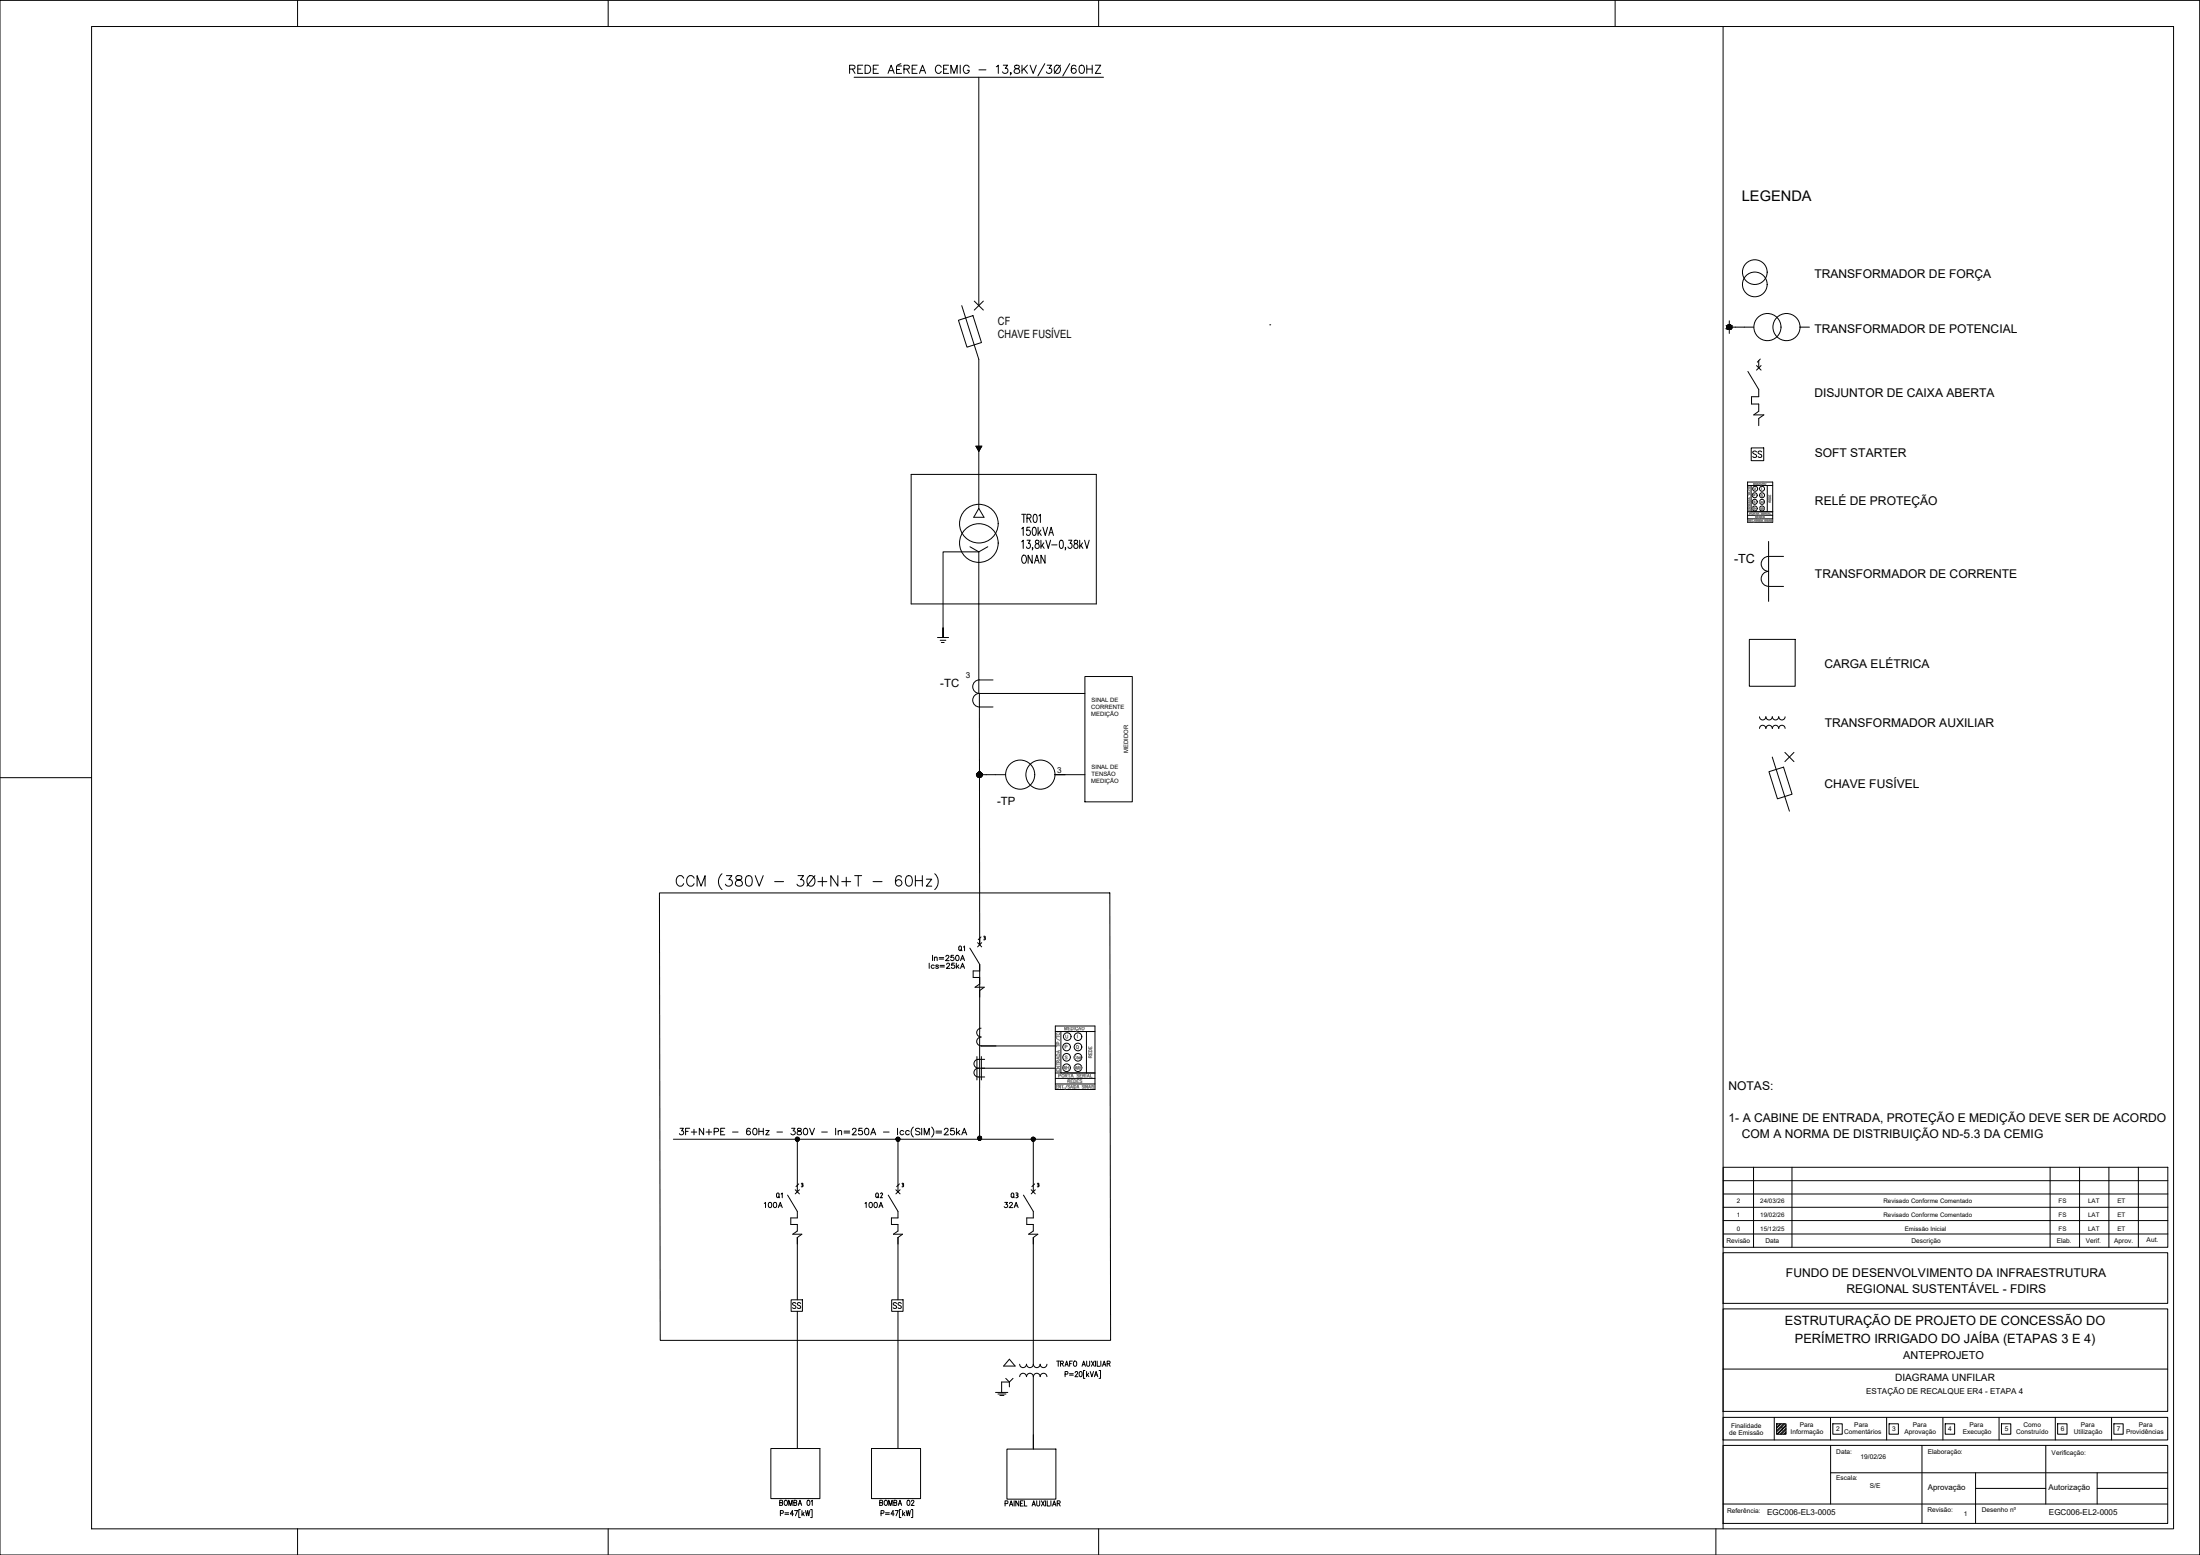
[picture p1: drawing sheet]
<svg xmlns="http://www.w3.org/2000/svg" width="841mm" height="594mm" viewBox="0 0 841 594" stroke-linecap="round" stroke-linejoin="round" font-family="sans-serif">
<!-- layer: EPLAN311 -->
<g fill="none" stroke="#000" stroke-width=".38">
<path d="M326.5 29.5h95.4M374.2 29.5v87.3M374.2 137.3v43.9M661.1 122.6v4.8M661.1 125h2.4M374.2 230.7v34.2M374.4 264.9l.1 96M374.4 264.9h40.3M374.4 296h2.6M403.3 296h11.4M676.2 294.8l5.6-1.7 3.3 10.3-5.6 1.8zM677.5 289.2l6.6 20.7"/>
<path d="M374.5 368.4v66.5M257.4 435.2h145.3"/>
<circle cx="661.1" cy="125" r=".91"/>
<circle cx="374.5" cy="295.9" r=".95"/>
</g>
<!-- layer: LIMITE -->
<path d="M348.3 181.2h70.8v49.5h-70.8zM252.1 341.1h172.2l.3 171h-172.2z" fill="none" stroke="#000" stroke-width=".38"/>
<!-- layer: 0 -->
<g fill="none" stroke="#000" stroke-width=".38">
<path d="M367.7 116.8l6.5 20.5M372.4 115l3.5 3.5M375.9 115l-3.5 3.5M366.4 122.4l5.5-1.8 3.3 10.3-5.5 1.7zM485.4 124.1h.1M403.4 392h15.2v24.2h-15.2zM403.4 394.1h15.2M405.6 394.1v15.8M415.3 394.1v15.8M403.4 409.9h15.2M403.4 412h15.2M403.4 414.1h15.2"/>
<circle cx="374.2" cy="200.1" r="7.4"/>
<circle cx="374.2" cy="207.5" r="7.4"/>
<circle cx="408" cy="396" r="1.46"/>
<circle cx="412.1" cy="396.1" r="1.46"/>
<circle cx="407.7" cy="403.9" r="1.46"/>
<circle cx="407.7" cy="400" r="1.46"/>
<circle cx="412.1" cy="407.9" r="1.46"/>
<circle cx="412.1" cy="400" r="1.46"/>
</g>
<!-- layer: NOTAS_GERAIS -->
<g fill="none" stroke="#808080" stroke-width=".38">
<path d="M668.2 187.1l1.2 .7M668.3 198.9h.3M668.4 188.9h.7M668.4 186.5v.5M668.4 188.7v.5M668.4 186.7h.7M668.4 191.1l.6-.1 .1 .4h-.7zM668.5 185.8a.32 .32 0 0 0 0 .4 .32 .32 0 0 0 .5 0 .32 .32 0 0 0 0-.4M668.7 198.5h-.4v.7h.4M668.8 188.5l-.1-.4h-.3v.4h.7M668.9 190.2v.4M669.1 191.7l-.7 .3 .7 .2"/>
<path d="M669.1 190.1l-.7 .3 .7 .3M669.3 198.5v.7l-.4-.7v.7M669.6 198.5h.4M669.8 198.5v.7M670.2 199.2h.1M670.3 185.1v-.8l.3 .8 .3-.8v.8M670.4 189.2h.5v-.3l-.5-.1v.8M670.6 186.4l.2 .7 .3-.2v-.5M671 198.3l-.6 1.2M671.1 197.5h.4l.1-.3-.5-.1v.8M671.2 184.7h.3M671.4 197.5l.2 .4"/>
<path d="M671.5 198.6h-.4l.4 .6-.4-.1M671.7 184.3h-.5v.8h.5M671.7 199.2l.3-.7 .2 .7M671.8 199h.3M671.9 184.3l.4 .2v.5l-.4 .1zM671.9 197.5h.3M672.3 197.1h-.4v.8h.4M672.4 198.5v.7M672.5 198.3l-.1 .1M672.5 197.1l.5 .1-.1 .7h-.4zM672.6 198.5l.5 .3-.2 .4h-.3zM672.6 184.3v.8"/>
<path d="M673.1 194.7l.2-.7 .1 .7M673.2 185.1l.2 .2h-.3M673.3 199.2l.3-.7 .2 .7M673.3 197.5h.3M673.4 199h.3M673.4 186.3v.7M673.5 184.5l-.4-.2-.2 .3 .2 .5 .4-.2M673.6 194.3l.3-.3h-.3v.7M673.7 185.1l.3-.8 .3 .8M673.7 194.3l.2 .4M673.8 197.1h-.5v.8h.5M673.8 195.9h-.5l.5 .6h-.5"/>
<path d="M673.8 184.2v.1M673.8 184.8h.4M673.9 184.2h.1M673.9 184.2l.1 .1M674 194v.7M674 196.2h.3M674.1 184.2h-.1M674.3 194v.7M674.5 195.8h-.5v.8h.5M674.5 197.2h-.5l.5 .6h-.5M674.7 196.2l.5-.1v-.2l-.5-.1v.8M675 196.2l.2 .4"/>
<path d="M675 198.6l-.4-.1 .4 .6h-.4M675.2 198.5v.7M675.5 195.8v.8M675.8 196.6l.3-.8 .3 .8M675.9 198.5v.7l-.5-.7v.7M675.9 196.3h.3M676.1 199.2l.3-.7 .2 .7M676.1 190.6v.5h.8v-.5M676.1 189.2v.4h.8v-.4M676.2 190l.5-.1 .2 .5h-.8zM676.2 199h.3M676.5 191.8v-.4h-.3l-.1 .4h.8"/>
<path d="M676.5 189.3v.3M676.5 190.8v.3M676.6 195.8v.8h.4M676.8 198.5v.7M676.9 191.3l-.4 .3M677.5 198.6l-.4-.1 .4 .6h-.5M403.7 396.7l1.8 1M403.9 399.5h1.2M403.9 395.7v.8M403.9 399.1v.8M403.9 396h1.2M404.2 394.6a.43 .43 0 0 0-.3 .5 .43 .43 0 0 0 .5 .3h.3a.44 .44 0 0 0 .4-.3 .44 .44 0 0 0-.3-.5"/>
<path d="M404.5 398.9v-.7h-.6v.7h1.2M407 393.5v-1.2l.5 1.2 .4-1.2v1.2M407.2 399.9h.6l.2-.3-.8-.3v1.2M407.4 395.4v.9l.3 .4 .4-.2 .1-1.1M408.4 392.9h.4M409.1 392.3h-.7v1.2h.7M409.4 392.3h.5a.67 .67 0 0 1 .4 .6 .67 .67 0 0 1-.4 .6h-.5zM410.6 392.3v1.2M411.6 393.5l.1 .3h-.3M411.9 395.4v1.2M411.9 392.6a.43 .43 0 0 0-.5-.3 .43 .43 0 0 0-.3 .4v.3a.43 .43 0 0 0 .3 .5 .43 .43 0 0 0 .5-.3M412.3 393.5l.4-1.2 .5 1.2"/>
<path d="M412.5 393.1h.5M412.7 392.2h-.2M412.8 392.2h.1M413 392.1l-.1 .1M403.8 415.1h.4M403.9 402.9a.64 .64 0 0 1 .7-.3 .64 .64 0 0 1 .5 .5v.4h-1.2zM404.5 414.5h-.7v1.3h.7M404.7 411l.7-.1 .1-.3-.8-.2v1.2M404.7 401.5v.6M404.7 404v.6M405.1 403.8l-1.2 .5 1.2 .4M405.1 401.3l-1.2 .5 1.2 .5"/>
<path d="M405.4 414.5v1.3l-.7-1.3v1.3M408 403.6h-.8l.7 .5v.5l-.7-.2M410.7 407.4l.3 1.1 .3-1.1M411.4 408.5l.2-1.1 .3 1.1M411.5 408.1h.3M411.9 400.4l.4 .3M412.1 408l.4-.1v-.4l-.4-.1v1.1M412.4 408l.2 .5M412.8 407.4v1.1M412.8 408h.5M413.3 407.4v1.1M415.6 411.6l.5-1.2 .4 1.2"/>
<path d="M415.8 411.2h.5M416.1 415.8l.4-1.3 .4 1.3M416.2 415.3h.5M416.9 410.4v1.2h.6M417.2 414.5v1.3M418.2 414.7h-.7l.7 .9h-.7"/>
<circle cx="673.4" cy="189.2" r=".35"/>
<circle cx="674.8" cy="184.7" r=".35"/>
<circle cx="411.9" cy="400" r=".56"/>
<circle cx="414" cy="392.8" r=".56"/>
</g>
<!-- layer: condutores -->
<path d="M373.1 170.5h2.2l-1.1 1.9zM375.1 392.8a1.67 1.67 0 0 0-1.7 1.7 1.67 1.67 0 0 0 1.7 1.7M375.1 396.2a1.67 1.67 0 0 0-1.7 1.7 1.67 1.67 0 0 0 1.7 1.7h28.3M373.5 403.7v8.9M374 408.1h29.2M374 408.1a1.67 1.67 0 0 0-1.7 1.7 1.67 1.67 0 0 0 1.7 1.7h2.4M375.2 403.7v8.9M376.4 404.7h-2.4a1.67 1.67 0 0 0-1.7 1.7 1.67 1.67 0 0 0 1.7 1.7" fill="none" stroke="#000" stroke-width=".38"/>
<path d="M373.1 170.5h2.2l-1.1 1.9z" fill="#000" stroke="#000" stroke-width=".38"/>
<!-- layer: EL_TEXTO -->
<g fill="none" stroke="#000" stroke-width=".38">
<path d="M324.8 26.4l1.8-.1 .3-.5-.2-.6-.6-.3h-1.3v3.1M325.8 26.4l1.1 1.6M327.9 26.4h1.2M329.8 24.9h-1.9v3.1h1.9M330.7 24.9h1.1a1.66 1.66 0 0 1 1.1 1.6 1.66 1.66 0 0 1-1.1 1.5h-1.1zM333.8 26.4h1.2M335.8 24.9h-2v3.1h2M339.5 28l1.2-3.1 1.1 3.1M339.9 27h1.5M342.7 26.6h1.2M344.4 24.3l-1.4 .6M344.7 25.2h-2v2.8h2"/>
<path d="M345.6 26.4l1.7-.1 .3-.5-.1-.6-.6-.3h-1.3v3.1M346.6 26.4l1 1.6M348.7 26.4h1.2M350.6 24.9h-1.9v3.1h1.9M351.5 28l1.2-3.1 1.2 3.1M352 27h1.4M359.8 25.7a1.15 1.15 0 0 0-1.3-.8 1.15 1.15 0 0 0-.9 1.2v.8a1.15 1.15 0 0 0 .9 1.1 1.15 1.15 0 0 0 1.3-.7M360.7 26.4h1.2M362.6 24.9h-1.9v3.1h1.9M363.5 28v-3.1l1.2 3.1 1.2-3.1v3.1M367.1 24.9v3.1M370.5 25.7a1.15 1.15 0 0 0-1.3-.8 1.15 1.15 0 0 0-.9 1.2v.8a1.13 1.13 0 0 0 1.1 1.2 1.13 1.13 0 0 0 1.1-1.2h-.8"/>
<path d="M374.2 26.7h2.7M380.9 25.5l.7-.6v3.1M383.5 24.9h1.7l-.9 1.2a1.05 1.05 0 0 1 .8 1.7 1.05 1.05 0 0 1-1.9-.4M386.5 27.9h-.3h.3l-.3 .7M388 25.1a.63 .63 0 0 0 .3 1 1.17 1.17 0 0 1 1.2 .4 1.17 1.17 0 0 1 .1 1.2l-.6 .3a1.03 1.03 0 0 1-1.3-.6 1.56 1.56 0 0 1 1.8-1.4l.1-.6a1.14 1.14 0 0 0-1.6-.3zM390.7 24.9v3.1M391.4 26.3l1.4 1.7M392.8 24.9l-2.1 2.1M393.8 24.9l1.2 3.1 1.2-3.1M399.4 24.3l-2.7 4.8M400.3 24.9h1.7l-.9 1.2a1.05 1.05 0 0 1 .7 1.7 1.05 1.05 0 0 1-1.8-.4M403.6 25.1a1.48 1.48 0 0 1 1.8 .6 1.48 1.48 0 0 1-.3 1.9 1.14 1.14 0 0 1-1.3 .4 1.14 1.14 0 0 1-.8-1.1l.1-1.2z"/>
<path d="M405.4 24.9l-2.4 3.1M408.9 24.3l-2.6 4.8M411.3 25.4a.9 .9 0 0 0-.9-.5 .9 .9 0 0 0-.7 .6 1.88 1.88 0 0 0 .7 2.5 .97 .97 0 0 0 1.1-.8 .97 .97 0 0 0-.9-1.1 .97 .97 0 0 0-1.1 .9M412.9 25.1a.98 .98 0 0 1 1.5 .4 1.45 1.45 0 0 1 .2 1.7 1.45 1.45 0 0 1-1.7 .7l-.4-1.2zM415.5 26.4h2M415.5 24.9v3.1M417.5 24.9v3.1M418.7 24.9h2.1l-2.1 3.1h2.1M390.6 196.5h1.5M391.4 196.5v3.1M392.6 198l1.3-.2 .3-.4-.2-.6-.4-.3h-1v3.1M393.4 198l.8 1.6"/>
<path d="M395.3 196.7l.5-.2a2.13 2.13 0 0 1 0 3.1h-.2a2.4 2.4 0 0 1-.3-2.9zM397.2 197.1l.5-.6v3.1M390.6 202l.6-.6v3.2M390.6 207l.6-.6v3.1M392.6 206.4h1.2l-.7 1.2a.89 .89 0 0 1 .8 1.3 .89 .89 0 0 1-1.5 0M393.7 201.4h-1.1l-.1 1.4a.91 .91 0 0 1 1.4 .7 .91 .91 0 0 1-1.4 .8l-.1-.3M394.9 201.6l.6-.2a2.13 2.13 0 0 1 0 3.2h-.2a2.4 2.4 0 0 1-.4-3zM395.9 206.5v.9a1.15 1.15 0 0 1 1.3 .8 1.15 1.15 0 0 1-.5 1.3 .99 .99 0 0 1-1.1-1 .99 .99 0 0 1 1.2-.9l.2-.2a.62 .62 0 0 0-.3-1zM396.8 201.4v3.2M397.3 203.4l.8 1.2M397.9 202.5l-1.1 1.5M397.9 206.4v3.1"/>
<path d="M398.4 208.3l.8 1.2M398.7 201.4l.9 3.2 .9-3.2M399 207.4l-1.1 1.5M399.8 206.4l.9 3.1 .9-3.1M400.9 204.6l.9-3.2 .9 3.2M401.3 203.5h1.1M402 208.2h2.1M405.3 206.5l.5-.1a2.21 2.21 0 0 1 0 3.1h-.2a2.53 2.53 0 0 1-.3-3zM407.4 209.4h-.2h.2l-.2 .7M408.5 206.4h1.2l-.6 1.2a.9 .9 0 0 1 .7 1.3 .9 .9 0 0 1-1.5 0M410.7 206.5v.9a1.17 1.17 0 0 1 1.2 .8 1.17 1.17 0 0 1-.4 1.3 .99 .99 0 0 1-1.1-1 .99 .99 0 0 1 1.2-.9l.3-.5v-.6zM412.7 206.4v3.1"/>
<path d="M413.2 208.3l.8 1.2M413.9 207.4l-1.2 1.5M414.6 206.4l.9 3.1 .9-3.1M260 431.1h1.2l-.6 .9a.82 .82 0 0 1 .5 1.4 .82 .82 0 0 1-1.4-.3M262.1 432.2h1M263.7 431.1h-1.6v2.4M264.2 432.5h2.2M265.3 431.4v2.1M269 431.1v2.4l-1.7-2.4v2.4M269.9 432.5h2.2M271 431.4v2.1M273 432.4l1.6-.2v-.9l-1.6-.2v2.4"/>
<path d="M275.5 432.2h1M277.1 431.1h-1.6v2.4h1.6M280 432.5h2.2M286.8 431.4l-.1-.2a.78 .78 0 0 0-1.2 .4v1.6a.78 .78 0 0 0 1.3 .1 .78 .78 0 0 0-.4-1.3 .78 .78 0 0 0-1 .7M288.1 431.2a.78 .78 0 0 1 1.2 .4l.1 .6a1.07 1.07 0 0 1-.7 1.3h-.2a1.55 1.55 0 0 1-.4-2.3zM290.1 432.2h1.7M290.1 431.1v2.4M291.8 431.1v2.4M292.7 431.9h1.3l-1.3 1.6h1.3M297 432.5h2.1M302.6 431.1h1.3l-.7 .9a.84 .84 0 0 1 .6 1.4 .84 .84 0 0 1-1.5-.3M305 431.2v.7l1 .3 .4 .5a.89 .89 0 0 1-.7 .9 .89 .89 0 0 1-1-.5l.1-.6 1.4-.6 .1-.5a.9 .9 0 0 0-1.3-.2z"/>
<path d="M307.5 431.2a.78 .78 0 0 1 1.2 .4l.1 .6a1.06 1.06 0 0 1-1 1.3 1.55 1.55 0 0 1-.3-2.3zM309.5 431.1l.9 2.4 1-2.4M314.1 432.5h2.2M319.4 431.1v2.4M320.4 432.4l.6-.5 .6 .1 .1 1.5M320.4 431.9v1.6M322.7 432.2h2.1M322.7 432.8h2.1M325.9 431.6l.2-.4 .7-.1 .5 .7-1.5 1.7h1.6M329.6 431.1h-1.2l-.1 1.1a.87 .87 0 0 1 1.3-.1 .87 .87 0 0 1-.2 1.3 .87 .87 0 0 1-1.3-.3M330.9 431.2a.78 .78 0 0 1 1.2 .4v.6a1.07 1.07 0 0 1-.6 1.3h-.3a1.55 1.55 0 0 1-.3-2.3zM332.9 433.5l.9-2.4 1 2.4"/>
<path d="M333.2 432.7h1.2M337.7 432.5h2.2M343.1 431.1v2.4M345.5 432.2a.81 .81 0 0 0-1.2-.1 .81 .81 0 0 0 0 1.2 .81 .81 0 0 0 1.2-.1M347.6 432.2a.79 .79 0 0 0-1.2-.1 .79 .79 0 0 0 0 1.2 .79 .79 0 0 0 1.2-.1M349.2 430.6a2.54 2.54 0 0 0 0 3.8M351.7 431.4l-.6-.3-1.1 .3 .2 .6 1.3 .6 .2 .6-.6 .3-1.1-.3M352.3 431.1v2.4M353.3 433.5v-2.4l.9 2.4 1-2.4v2.4M356.2 430.6a2.54 2.54 0 0 1 0 3.8M357.8 432.2h2.2M357.8 432.8h2.2"/>
<path d="M361 431.6l.3-.4 .7-.1 .5 .7-1.6 1.7h1.7M364.7 431.1h-1.2l-.1 1.1a.88 .88 0 0 1 1.3-.1 .88 .88 0 0 1-.1 1.3 .88 .88 0 0 1-1.3-.3M365.7 431.1v2.4M366.1 432.6l.9 .9M366.9 431.9l-1.2 1.2M367.7 433.5l.9-2.4 1 2.4M368 432.7h1.2M403.9 520h1.2M404.5 520v2M409.9 520h-1v2M415.4 520v1.4l.5 .6 .6-.3 .1-1.7M417.2 520l1.1 2"/>
<path d="M418.3 520l-1.1 2M418.8 520v2M419.4 520v2h1M420.8 520v2M405.4 521l1-.2v-.7l-1-.1v2M406 521l.5 1M407.1 522l.7-2 .6 2M407.2 525l.9-.1 .1-.8-1-.1v2M407.3 521.3h.8M408.9 524.8h1.4M408.9 525.4h1.4M408.9 521h.6"/>
<path d="M410.7 520.1l.1-.1a.96 .96 0 0 1 .8 1 .96 .96 0 0 1-.9 .9l-.4-.7zM411 524.4l.2-.3a.54 .54 0 0 1 .8 .1 .54 .54 0 0 1-.3 .8l-.8 1h1.2M412.8 524.1l.2-.1a1.09 1.09 0 0 1 .7 1 1.09 1.09 0 0 1-.7 1l-.5-.9zM413.6 522l.7-2 .7 2M413.9 521.3h.8M414.7 523.6h-.5v3h.5M415.4 524v2M415.7 525.2l.6 .8M416.2 524.6l-.8 1M416.8 524l.6 2 .6-2M418.4 526l.6-2 .7 2M418.6 525.3h.8"/>
<path d="M420.2 523.6h.5v3h-.5M421.5 522l.6-2 .7 2M421.7 521.3h.8M423.2 521l1-.2v-.7l-1-.1v2M423.8 521l.6 1M298.1 574.1l.9-.1 .1-.7-1-.1v2l1-.3v-.6l-.3-.2M298.3 578.2l1-.2 .1-.7-1.1-.2v2M300.1 573.2h.1a1.01 1.01 0 0 1 .9 1 1.01 1.01 0 0 1-.9 1 1.33 1.33 0 0 1-.1-2zM300.1 577.9h1.4M300.1 578.5h1.4M301.5 575.2v-2l.7 2 .6-2v2M303.4 578.4h-1.3l.8-1.3v2"/>
<path d="M303.5 574.1l.9-.1 .1-.7-1-.1v2l1-.3 .1-.4-.4-.4M303.7 577.1h1.2l-.8 2M305.2 575.2l.6-2 .7 2M305.4 574.5h.8M305.9 576.7h-.5v3.1h.5M306.6 577.1v2M306.9 578.3l.6 .8M307.4 577.8l-.8 .9M307.9 577.1l.5 2 .4-2 .4 2 .4-2M308.7 573.2h.2a1.06 1.06 0 0 1 .7 1 1.06 1.06 0 0 1-.7 1l-.4-.9zM309.9 576.7h.6v3.1h-.6M310.1 573.5l.4-.3v2"/>
<path d="M336.3 574.1l1-.1 .1-.7-1.1-.1v2l1.1-.3v-.4l-.4-.4M336.8 578.2l1-.2 .1-.7-1.1-.2v2M338.2 573.4l.3-.2a1.01 1.01 0 0 1 .8 1 1.01 1.01 0 0 1-.8 1l-.5-.8zM338.5 577.9h1.5M338.5 578.5h1.5M339.8 575.2v-2l.6 2 .6-2v2M341.7 574.1l1-.1 .1-.7-1.1-.1v2l1.1-.3v-.6l-.4-.2M341.8 578.4h-1.2l.8-1.3v2M342.2 577.1h1.2l-.8 2M343.4 575.2l.6-2 .7 2M343.6 574.5h.9M344.4 576.7h-.6v3.1h.6"/>
<path d="M345.1 577.1v2M345.4 578.3l.5 .8M345.9 577.8l-.8 .9M346.4 577.1l.4 2 .4-2 .4 2 .4-2M347 573.2h.2a1.06 1.06 0 0 1 .7 1 1.06 1.06 0 0 1-.7 1l-.5-.9zM348.4 576.7h.5v3.1h-.5M348.4 573.6l.3-.4 .7 .3-1.1 1.7h1.2M384.2 574.4h1v-.9l-1-.1v2M385.9 575.4l.6-2 .7 2M386.2 574.7h.8M387.7 573.4v2M389.5 573.4v2l-1.2-2v2"/>
<path d="M390.1 574.4h.6M391.2 573.4h-1.1v2h1.1M391.6 573.4v2h1M394.5 575.4l.7-2 .6 2M394.8 574.7h.8M396.3 573.4v1.4l.5 .6 .6-.3 .1-1.7M398.1 573.4l1.1 2M399.2 573.4l-1.1 2M399.7 573.4v2M400.3 573.4v2h1M401.7 573.4v2M402.4 575.4l.6-2 .7 2"/>
<path d="M402.6 574.7h.8M404.2 574.4l.9-.2v-.7l-.9-.1v2M404.7 574.4l.6 1"/>
</g>
<!-- layer: LINHA V -->
<path d="M374.2 181.2v13M374.2 210.8v19.9" fill="none" stroke="#000" stroke-width=".38"/>
<!-- layer: E-SYM2 -->
<path d="M374.2 194.2l2 3.4h-4zM370.8 208.9l3.4 1.9M374.2 210.8h-13.7v29.1M377.6 208.9l-3.4 1.9M360.5 239.9v3.7v-3.7M358.4 243.6h4.2M359.4 244.6h2.2M359.9 245.5h1" fill="none" stroke="#000" stroke-width=".38"/>
<!-- layer: 5 -->
<g fill="none" stroke="#000" stroke-width=".38">
<path d="M672.3 137.8v2.8M668.2 141.9l4.1 6.9v2.8M672.3 154.4v2.7M672.3 159.9v2.7M374.5 358.5v2.4M370.8 362.2l3.7 6.2v2.5M374.5 373.4v2.5M374.5 378.4v2.5M301.1 456.6l3.7 6.2v2.5M304.8 452.8v2.5M339.6 456.6l3.7 6.2v2.5M343.3 452.8v2.5"/>
<path d="M391.2 456.6l3.8 6.2v2.5M395 452.8v2.5M304.8 467.8v2.5M304.8 472.8v2.5M343.3 467.8v2.5M343.3 472.8v2.5M395 467.8v2.5M395 472.8v2.5"/>
</g>
<!-- layer: 3 -->
<g fill="none" stroke="#000" stroke-width=".38">
<path d="M671.5 139.7l1.7 1.7M673.2 139.7l-1.7 1.7M672.3 151.6h-2.7v2.8h2.7M672.3 157.1l-1.9 1.4h3.9l-2 1.4M668.7 244.3h17.6v17.9h-17.6zM373.7 360.1l1.6 1.7M374.5 370.9h-2.5v2.5h2.5M374.5 375.9l-1.8 1.3h3.6l-1.8 1.2M375.3 360.1l-1.6 1.7M304.8 435.2v17.5M343.3 435.2v17.5M395 435.2v17.5"/>
<path d="M304 454.5l1.6 1.6M305.6 454.5l-1.6 1.6M342.5 454.5l1.6 1.6M344.1 454.5l-1.6 1.6M394.2 454.5l1.6 1.6M395.8 454.5l-1.6 1.6M304.8 465.3h-2.5v2.5h2.5M304.8 470.3l-1.7 1.2h3.4l-1.7 1.3v23.8M343.3 465.3h-2.5v2.5h2.5M343.3 470.3l-1.8 1.2h3.5l-1.7 1.3v23.8M395 470.3l-1.8 1.2h3.5l-1.7 1.3v48.5M395 465.3h-2.5v2.5h2.5"/>
<path d="M304.8 501v52.3M343.3 501v52.3M395 525.9v27.7M294.7 553.4h18.7v19.1h-18.7zM333.2 553.4h18.7v19.1h-18.7zM384.9 553.6h18.7v19.1h-18.7zM395.1 548.1v5.5"/>
</g>
<!-- layer: 1 -->
<path d="M672.9 137.2l-1.1 1.2M375 357.9l-1 1.1M305.4 452.3l-1.1 1.1M343.8 452.3l-1 1.1M395.5 452.3l-1 1.1" fill="none" stroke="#000" stroke-width=".38"/>
<!-- layer: 2 -->
<g fill="none" stroke="#000" stroke-width=".38">
<path d="M376 357.7l.6 .1-.2 .5M376.2 358.3h.1M376.4 358.3l.2 .6-.6 .1M306.3 452.1h.3M306.3 453.4h.3M306.5 452.7h.1M306.6 452l.4 .4-.4 .3M306.6 452.6l.4 .4M306.9 453v.1M307 453.1l-.4 .3M344.8 452.1l.6 .1v.3l-.4 .2M345.1 452.6l.3 .6-.6 .2"/>
<path d="M396.5 452.1l.7 .3-.5 .3M396.9 452.6l.3 .4M397.1 453v.1M397.2 453.1l-.7 .3"/>
</g>
<g fill="#000" stroke="#000" stroke-width=".38">
<path d="M304.8 435.2h.8l-.1 .3zM343.3 435.2h.7v.3zM374.5 434.9h.7v.2zM395 435.2h.7v.3z"/>
<path d="M304.1 435.5l.2 .3 .5-.6zM304.3 435.8l.5-.6-.3 .7zM304.8 435.2l-.3 .7 .3 .1z"/>
<path d="M304.3 434.7l-.2 .2 .7 .3zM304.1 434.9l.7 .3h-.7zM304.1 435.2v.3l.7-.3z"/>
<path d="M304.8 435.2v.8l.3-.1zM304.8 435.2l.6 .6-.3 .1zM304.8 435.2l.6 .6 .1-.3z"/>
<path d="M304.8 434.5v.7l.3-.7zM304.5 434.5h.3v.7zM304.3 434.7l.5 .5-.3-.7z"/>
<path d="M304.8 435.2h.8l-.1-.3zM305.4 434.7l.1 .2-.7 .3zM305.1 434.5l-.3 .7 .6-.5z"/>
<path d="M342.6 435.5l.2 .3 .5-.6zM342.8 435.8l.5-.6-.3 .7zM343.3 435.2l-.3 .7 .3 .1z"/>
<path d="M342.8 434.7l-.2 .2 .7 .3zM342.6 434.9l.7 .3h-.8zM342.5 435.2l.1 .3 .7-.3z"/>
<path d="M343.3 435.2v.8l.3-.1zM343.3 435.2l.5 .6-.2 .1zM343.3 435.2l.5 .6 .2-.3z"/>
<path d="M343.3 434.5v.7l.3-.7zM343 434.5h.3v.7zM342.8 434.7l.5 .5-.3-.7z"/>
<path d="M343.3 435.2h.7v-.3zM343.3 435.2l.5-.5 .2 .2zM343.6 434.5l-.3 .7 .5-.5z"/>
<path d="M373.8 435.1l.2 .3 .5-.5zM374.5 434.9l-.3 .6-.2-.1zM374.5 434.9l-.3 .6 .3 .1z"/>
<path d="M374 434.3l-.2 .3 .7 .3zM373.8 434.6l.7 .3h-.8zM373.7 434.9l.1 .2 .7-.2z"/>
<path d="M374.5 434.9v.7l.3-.1zM374.5 434.9l.5 .5-.2 .1zM374.5 434.9l.5 .5 .2-.3z"/>
<path d="M374.5 434.1v.8l.3-.8zM374.2 434.1h.3v.8zM374 434.3l.5 .6-.3-.8z"/>
<path d="M374.5 434.9h.7v-.3zM374.5 434.9l.5-.6 .2 .3zM374.8 434.1l-.3 .8 .5-.6z"/>
<path d="M394.3 435.5l.2 .3 .5-.6zM394.5 435.8l.5-.6-.3 .7zM395 435.2l-.3 .7 .3 .1z"/>
<path d="M394.5 434.7l-.2 .2 .7 .3zM394.3 434.9l.7 .3h-.7zM394.3 435.2v.3l.7-.3z"/>
<path d="M395 435.2v.8l.3-.1zM395 435.2l.5 .6-.2 .1zM395 435.2l.5 .6 .2-.3z"/>
<path d="M395 434.5v.7l.3-.7zM394.7 434.5h.3v.7zM394.5 434.7l.5 .5-.3-.7z"/>
<path d="M395 435.2h.7v-.3zM395.5 434.7l.2 .2-.7 .3zM395.3 434.5l-.3 .7 .5-.5z"/>
</g>
<!-- layer: EL_VIEWPORT -->
<g fill="none" stroke="#000" stroke-width=".38">
<path d="M672.6 273.8a1.21 1.21 0 0 0 1.2 1.3 1.21 1.21 0 0 0 1.2-1.3M672.6 278.3a1.21 1.21 0 0 1 1.2-1.2 1.21 1.21 0 0 1 1.2 1.2M675.1 273.8a1.23 1.23 0 0 0 1.2 1.3 1.23 1.23 0 0 0 1.2-1.3 1.21 1.21 0 0 0 1.3 1.3 1.21 1.21 0 0 0 1.2-1.3 1.23 1.23 0 0 0 1.2 1.3 1.23 1.23 0 0 0 1.2-1.3M675.1 278.3a1.23 1.23 0 0 1 1.2-1.2 1.23 1.23 0 0 1 1.2 1.2 1.23 1.23 0 0 1 1.3-1.2 1.23 1.23 0 0 1 1.2 1.2 1.21 1.21 0 0 1 1.2-1.2 1.21 1.21 0 0 1 1.2 1.2M385.9 519.3l2.2 2.6h-4.4zM380.6 532h4.7M381.5 532.6h3.1M382.2 533.1h1.6M384.5 526.6l1.4 1.4M385.9 528v1.9M385.9 528h-3v4M387.3 526.6l-1.4 1.4"/>
<path d="M389.8 521.2a1.29 1.29 0 0 0 1.3 1.3 1.29 1.29 0 0 0 1.3-1.3 1.31 1.31 0 0 0 1.3 1.3 1.31 1.31 0 0 0 1.3-1.3M389.8 525.9a1.31 1.31 0 0 1 1.3-1.2 1.31 1.31 0 0 1 1.3 1.2 1.29 1.29 0 0 1 1.3-1.2 1.29 1.29 0 0 1 1.3 1.2M395.1 521.2a1.29 1.29 0 0 0 1.2 1.3 1.29 1.29 0 0 0 1.3-1.3 1.29 1.29 0 0 0 1.3 1.3 1.29 1.29 0 0 0 1.3-1.3M395.1 525.9a1.29 1.29 0 0 1 1.2-1.2 1.29 1.29 0 0 1 1.3 1.2 1.29 1.29 0 0 1 1.3-1.2 1.29 1.29 0 0 1 1.3 1.2"/>
</g>
<!-- layer: EPLAN540 -->
<path d="M663.5 125h3.3M377 296h3.5" fill="none" stroke="#000" stroke-width=".38"/>
<!-- layer: EPLAN311 -->
<g fill="#000" stroke="#000" stroke-width=".38">
<path d="M660.9 125.9h.4zM661 124.1h.2zM373.5 296.2h1.9zM374.3 295h.3z"/>
<path d="M660.9 125.9h.3zM661 125.9h.2z"/>
<path d="M661 124.1h.3zM660.9 124.1h.4z"/>
<path d="M660.9 124.1h.5zM660.8 124.1h.6z"/>
<path d="M660.8 124.1l.7 .1zM660.8 124.1l.7 .1z"/>
<path d="M660.8 125.8h.6zM660.8 125.8l.5 .1z"/>
<path d="M660.7 124.2h.8zM660.6 124.2h.9z"/>
<path d="M660.7 125.8h.8zM660.7 125.8h.7z"/>
<path d="M660.6 124.2l1 .1zM660.6 124.2l1 .1z"/>
<path d="M660.6 125.8h.9zM660.6 125.8h.9z"/>
<path d="M660.6 124.3h1.1zM660.5 124.3h1.2z"/>
<path d="M660.6 125.7h1zM660.6 125.7l.9 .1z"/>
<path d="M660.5 124.3h1.3zM660.5 124.3h1.3z"/>
<path d="M660.5 125.7h1.2zM660.5 125.7h1.1z"/>
<path d="M660.4 124.3l1.4 .1zM660.4 124.3l1.4 .1z"/>
<path d="M660.4 125.6h1.4zM660.4 125.6l1.3 .1z"/>
<path d="M660.4 124.4l1.4 .1zM660.4 124.4l1.4 .1z"/>
<path d="M660.4 125.5h1.4zM660.4 125.5l1.4 .1z"/>
<path d="M660.3 124.5l1.6 .1zM660.3 124.5l1.6 .1z"/>
<path d="M660.3 125.5h1.5zM660.3 125.5h1.5z"/>
<path d="M660.3 124.6h1.6zM660.3 124.6h1.6z"/>
<path d="M660.3 125.4h1.6zM660.3 125.4l1.5 .1z"/>
<path d="M660.2 124.6l1.8 .1zM660.2 124.6l1.8 .1z"/>
<path d="M660.2 125.3h1.7zM660.2 125.3l1.7 .1z"/>
<path d="M660.2 124.7l1.8 .1zM660.2 124.7l1.8 .1z"/>
<path d="M660.2 124.8l1.8 .1zM660.2 124.8l1.8 .1z"/>
<path d="M660.2 125.2h1.8zM660.2 125.2h1.8z"/>
<path d="M660.2 125.2h1.8zM660.2 125.2l1.7 .1z"/>
<path d="M660.2 124.9l1.8 .1zM660.2 124.9l1.8 .1z"/>
<path d="M660.2 125l1.8 .1zM660.2 125l1.8 .1z"/>
<path d="M660.2 125.1h1.8zM660.2 125.1l1.8 .1z"/>
<path d="M374.4 295h.2zM374.3 295h.3zM374.3 295h.3z"/>
<path d="M374.3 296.9h.3zM374.3 296.9h.3z"/>
<path d="M374.3 296.9h.3zM374.3 296.9h.3z"/>
<path d="M374.3 296.9h.3zM374.3 296.9h.2z"/>
<path d="M374.3 295h.3zM374.3 295h.3z"/>
<path d="M374.3 295h.3zM374.2 295h.4zM374.2 295h.4zM374.2 295h.4z"/>
<path d="M374.2 295h.5zM374.2 295h.5z"/>
<path d="M374.2 296.9h.4zM374.2 296.9h.4z"/>
<path d="M374.2 295h.5zM374.1 295h.6z"/>
<path d="M374.2 296.9h.5zM374.2 296.9h.4zM374.2 296.9h.4zM374.2 296.9h.4z"/>
<path d="M374.1 295l.6 .1zM374.1 295l.6 .1z"/>
<path d="M374.1 295.1h.7zM374.1 295.1h.7zM374.1 295.1h.7zM374.1 295.1h.7z"/>
<path d="M374.1 296.9h.6zM374.1 296.9h.6z"/>
<path d="M374.1 295.1h.7zM374.1 295.1h.7z"/>
<path d="M374.1 296.9h.7zM374.1 296.9h.6zM374.1 296.9h.6zM374.1 296.9h.6z"/>
<path d="M374.1 295.1h.8zM374.1 295.1h.8zM374 295.1h.9zM374 295.1h.9z"/>
<path d="M374.1 296.9h.7zM374.1 296.9h.7zM374.1 296.9h.7zM374.1 296.9h.7z"/>
<path d="M374 295.1h.9zM374 295.1h.9zM374 295.1h.9zM374 295.1h.9z"/>
<path d="M374 296.9h.9zM374 296.9h.8z"/>
<path d="M374 295.1l.9 .1zM373.9 295.2h1zM373.9 295.2h1zM373.9 295.2h1z"/>
<path d="M374 296.8l.9 .1zM374 296.8l.9 .1z"/>
<path d="M374 296.9h.9zM374 296.9h.9zM374 296.9h.9zM374 296.9h.9z"/>
<path d="M373.9 295.2h1.1zM373.9 295.2h1.1z"/>
<path d="M373.9 296.8h1zM373.9 296.8h1z"/>
<path d="M373.9 295.2h1.1zM373.9 295.2h1.1z"/>
<path d="M373.9 295.2h1.1zM373.8 295.2h1.2z"/>
<path d="M373.9 296.8h1.1zM373.9 296.8h1zM373.9 296.8h1zM373.9 296.8h1z"/>
<path d="M373.8 295.2h1.2zM373.8 295.2h1.2z"/>
<path d="M373.8 295.2h1.3zM373.8 295.2h1.3zM373.8 295.2h1.3zM373.8 295.2h1.3z"/>
<path d="M373.8 296.7l1.2 .1zM373.8 296.7l1.2 .1z"/>
<path d="M373.8 296.8h1.2zM373.8 296.8h1.2zM373.9 296.8h1.1zM373.9 296.8h1.1z"/>
<path d="M373.8 295.2l1.3 .1zM373.8 295.2l1.3 .1zM373.8 295.3h1.3zM373.8 295.3h1.3z"/>
<path d="M373.8 296.7h1.3zM373.8 296.7h1.3z"/>
<path d="M373.8 296.7h1.3zM373.8 296.7h1.2z"/>
<path d="M373.8 295.3h1.4zM373.8 295.3h1.4zM373.7 295.3h1.5zM373.7 295.3h1.5z"/>
<path d="M373.8 296.7h1.3zM373.8 296.7h1.3z"/>
<path d="M373.7 295.3l1.5 .1zM373.7 295.3l1.5 .1zM373.7 295.4h1.5zM373.7 295.4h1.5z"/>
<path d="M373.7 296.6h1.5zM373.7 296.6l1.4 .1zM373.8 296.7h1.3zM373.8 296.7h1.3z"/>
<path d="M373.7 295.4h1.5zM373.7 295.4h1.5z"/>
<path d="M373.7 295.4h1.5zM373.6 295.4h1.6z"/>
<path d="M373.7 296.6h1.5zM373.7 296.6h1.5zM373.7 296.6h1.5zM373.7 296.6h1.5z"/>
<path d="M373.7 296.6h1.5zM373.7 296.6h1.5zM373.7 296.6h1.5zM373.7 296.6h1.5z"/>
<path d="M373.6 295.4l1.6 .1zM373.6 295.4l1.6 .1zM373.6 295.5h1.6zM373.6 295.5h1.6z"/>
<path d="M373.6 295.5h1.7zM373.6 295.5h1.7zM373.6 295.5h1.7zM373.6 295.5h1.7z"/>
<path d="M373.6 296.5l1.6 .1zM373.6 296.5l1.6 .1z"/>
<path d="M373.6 296.6h1.6zM373.6 296.6h1.6z"/>
<path d="M373.6 295.5h1.7zM373.6 295.5h1.7z"/>
<path d="M373.6 295.5l1.7 .1zM373.6 295.5l1.7 .1zM373.5 295.6h1.8zM373.5 295.6h1.8z"/>
<path d="M373.6 296.4l1.7 .1zM373.6 296.4l1.7 .1z"/>
<path d="M373.6 296.5h1.7zM373.6 296.5h1.6zM373.6 296.5h1.6zM373.6 296.5h1.6z"/>
<path d="M373.5 295.6h1.8zM373.5 295.6h1.8zM373.5 295.6h1.8zM373.5 295.6h1.8z"/>
<path d="M373.5 295.6l1.9 .1zM373.5 295.6l1.9 .1z"/>
<path d="M373.5 296.3l1.8 .1zM373.5 296.3l1.8 .1zM373.5 296.4h1.8zM373.5 296.4h1.8z"/>
<path d="M373.5 296.4h1.8zM373.5 296.4h1.8zM373.6 296.4h1.7zM373.6 296.4h1.7z"/>
<path d="M373.5 295.7h1.9zM373.5 295.7h1.9zM373.5 295.7h1.9zM373.5 295.7h1.9z"/>
<path d="M373.5 295.7l1.9 .1zM373.5 295.7l1.9 .1zM373.5 295.8h1.9zM373.5 295.8h1.9z"/>
<path d="M373.5 295.8h1.9zM373.5 295.8h1.9z"/>
<path d="M373.5 295.8h1.9zM373.5 295.8h1.9zM373.5 295.8h1.9zM373.5 295.8h1.9z"/>
<path d="M373.5 296.2h1.9zM373.5 296.2h1.9z"/>
<path d="M373.5 296.2l1.9 .1zM373.5 296.2l1.9 .1zM373.5 296.3h1.9zM373.5 296.3h1.9z"/>
<path d="M373.5 296.3h1.9zM373.5 296.3h1.9z"/>
<path d="M373.5 296.3h1.9zM373.5 296.3h1.8zM373.5 296.3h1.8zM373.5 296.3h1.8z"/>
<path d="M373.5 295.8l1.9 .1zM373.5 295.8l1.9 .1z"/>
<path d="M373.5 295.9h1.9zM373.5 295.9h1.9zM373.5 295.9h1.9zM373.5 295.9h1.9z"/>
<path d="M373.5 295.9l1.9 .1zM373.5 295.9l1.9 .1zM373.5 296h1.9zM373.5 296h1.9z"/>
<path d="M373.5 296h1.9zM373.5 296h1.9z"/>
<path d="M373.5 296l1.9 .1zM373.5 296l1.9 .1zM373.5 296.1h1.9zM373.5 296.1h1.9z"/>
<path d="M373.5 296.1h1.9zM373.5 296.1h1.9z"/>
<path d="M373.5 296.1h1.9zM373.5 296.1h1.9zM373.5 296.1h1.9zM373.5 296.1h1.9z"/>
<path d="M373.5 296.1h1.9zM373.5 296.1l1.9 .1zM373.5 296.2h1.9z"/>
</g>
<!-- layer: EPLAN100 -->
<path d="M414.7 258.5h18.2v47.8h-18.2z" fill="none" stroke="#000" stroke-width=".38"/>
<!-- layer: EPLAN300 -->
<g fill="none" stroke="#000" stroke-width=".38">
<path d="M666.8 125h3.6M688.1 125h3.6M676.1 206.9v22.9M676.1 212.6h5.7M676.1 212.6a2.86 2.86 0 0 0-2.8 2.8 2.86 2.86 0 0 0 2.8 2.9 2.86 2.86 0 0 0-2.8 2.8 2.86 2.86 0 0 0 2.8 2.9M676.1 224h5.7M379.6 259.8l-5.1-.1a2.58 2.58 0 0 0-2.6 2.6 2.58 2.58 0 0 0 2.6 2.6 2.6 2.6 0 0 0-2.6 2.6 2.6 2.6 0 0 0 2.6 2.6h5.1M380.5 296h3.9M403.3 296h3.9"/>
<circle cx="675.7" cy="125" r="5.2"/>
<circle cx="682.9" cy="125" r="5.2"/>
<circle cx="390" cy="295.9" r="5.6"/>
<circle cx="397.7" cy="295.9" r="5.6"/>
</g>
<!-- layer: A-FORMATO -->
<g fill="none" stroke="#000" stroke-width=".38">
<path d="M0 .1h840.9v594h-840.9zM35 10.1h795.9v574h-795.9zM113.7 .1v10M232.5 .1v10M420 .1v10M617.4 .1v10M658.7 10.1v574M668.1 184.2h9.6v15.3h-9.6zM668.1 185.5h9.6M668.1 195.5h9.6M668.1 196.9h9.6M668.1 198.2h9.6"/>
<path d="M669.4 185.5v10M675.6 185.5v10M0 297.1h35M682.3 287.5l3.5 3.5M685.8 287.5l-3.5 3.5M658.7 446h170v30.5h-170zM658.7 456.2h170M658.7 451.1h170M670.3 446v30.5M685 446v30.5M783.7 446v30.5M795 446v30.5"/>
<path d="M806.2 446v30.5M817.5 446v30.5M658.7 478.6h170v19.3h-170zM658.7 471.4h170M658.7 466.3h170M658.7 461.2h170M658.7 500.1h170v39.1h-170zM658.7 523h170M658.7 552.2h170v29.8h-170zM658.7 541.5h170v8.6h-170zM678.3 541.5v8.6M679.2 544h3.6v3.9h-3.6z"/>
<path d="M679.6 544l-.4 .4M680.5 544l-1.3 1.3M680.9 544l-1.7 1.7M681.8 544l-2.6 2.6M682.3 544l-3.1 3M682.8 544.4l-3.6 3.5M682.8 545.7l-2.3 2.2M682.8 547l-.9 .9M682.8 544.8l-3.2 3.1M682.8 546.2l-1.8 1.7M682.8 547.5l-.5 .4M699.8 541.5v8.6"/>
<path d="M699.8 552.2v22.4M700.7 544h3.6v3.9h-3.6zM721.2 541.5v8.6M722.2 544h3.5v3.9h-3.5zM734.7 552.2v29.8M742.7 541.5v8.6M743.6 544h3.6v3.9h-3.6zM764.2 541.5v8.6M765.1 544h3.6v3.9h-3.6zM782.1 552.2v22.4M785.7 541.5v8.6M786.6 544h3.6v3.9h-3.6z"/>
<path d="M807.2 541.5v8.6M808.1 544h3.6v3.9h-3.6zM658.7 574.6h170M699.8 562.7h128.9M755.2 568.6h26.9M755.2 562.7v19.3M801.7 568.6h27M801.7 562.7v11.9M113.7 584v10.1M232.5 584.1v10M420 584.1v10M656 584.1v10"/>
<circle cx="670.8" cy="108.7" r="4.7"/>
<circle cx="670.8" cy="104" r="4.7"/>
<circle cx="670.8" cy="189.2" r=".95"/>
<circle cx="670.8" cy="191.7" r=".95"/>
<circle cx="671" cy="186.7" r=".95"/>
<circle cx="673.6" cy="194.3" r=".95"/>
<circle cx="673.6" cy="186.7" r=".95"/>
<circle cx="673.6" cy="189.2" r=".95"/>
</g>
<text font-size="10.1" x="257.2" y="341.1">CCM (380V - 3Ø+N+T - 60Hz)</text>
<text font-size="6.2" x="389.5" y="216.3">ONAN</text>
<text font-size="5.7" x="668.9" y="176">SS</text>
<text font-size="5.6" x="665.9" y="76.8">LEGENDA</text>
<g font-size="5.3">
<text x="355.2" y="368.3">In=250A</text>
<text x="295.6" y="459">Q1</text>
<text x="333.4" y="459">Q2</text>
<text x="385.2" y="459">Q3</text>
<text x="301.6" y="500.9">SS</text>
<text x="340.1" y="500.9">SS</text>
</g>
<g font-size="4.9">
<text x="365.1" y="364.4">Q1</text>
<text x="291" y="462.5">100A</text>
<text x="329.5" y="462.5">100A</text>
<text x="382.8" y="462.5">32A</text>
<text x="682.3" y="506.3">ESTRUTURAÇÃO DE PROJETO DE CONCESSÃO DO</text>
<text x="686.1" y="513.1">PERÍMETRO IRRIGADO DO JAÍBA (ETAPAS 3 E 4)</text>
</g>
<text font-size="4.8" x="662.9" y="215.2">-TC</text>
<g font-size="4.6">
<text x="693.6" y="106.4">TRANSFORMADOR DE FORÇA</text>
<text x="693.6" y="127.2">TRANSFORMADOR DE POTENCIAL</text>
<text x="693.6" y="151.8">DISJUNTOR DE CAIXA ABERTA</text>
<text x="693.8" y="174.6">SOFT STARTER</text>
<text x="693.8" y="193">RELÉ DE PROTEÇÃO</text>
<text x="693.8" y="221">TRANSFORMADOR DE CORRENTE</text>
<text x="697.4" y="255.3">CARGA ELÉTRICA</text>
<text x="697.6" y="277.8">TRANSFORMADOR AUXILIAR</text>
<text x="697.4" y="301">CHAVE FUSÍVEL</text>
<text x="660.8" y="416.3">NOTAS:</text>
<text x="660.8" y="428.8">1- A CABINE DE ENTRADA, PROTEÇÃO E MEDIÇÃO DEVE SER DE ACORDO</text>
<text x="665.9" y="434.8">COM A NORMA DE DISTRIBUIÇÃO ND-5.3 DA CEMIG</text>
<text x="682.8" y="487.8">FUNDO DE DESENVOLVIMENTO DA INFRAESTRUTURA</text>
<text x="705.9" y="494.1">REGIONAL SUSTENTÁVEL - FDIRS</text>
</g>
<g font-size="4.4">
<text x="381.5" y="124.3">CF</text>
<text x="381.5" y="129.1">CHAVE FUSÍVEL</text>
</g>
<g font-size="4.4" fill="#808080">
<text x="418.4" y="405.3" transform="rotate(-90 418.4 405.3)">REDE</text>
<text x="405" y="409.9">WH</text>
</g>
<g font-size="4.3">
<text x="359.5" y="262.4">-TC</text>
<text x="381.2" y="307.4">-TP</text>
</g>
<text font-size="4.2" x="727.5" y="519.2">ANTEPROJETO</text>
<g font-size="4" fill="#808080">
<text x="409.2" y="405.7">Cos</text>
<text x="407.1" y="414.9">REDES</text>
</g>
<text font-size="3.9" x="724.5" y="527.7">DIAGRAMA UNFILAR</text>
<g font-size="3.5" fill="#808080">
<text x="668.9" y="195.8">WH</text>
<text x="671.3" y="193.3">Cos</text>
</g>
<g font-size="3.1">
<text x="369.3" y="259.1">3</text>
<text x="404.2" y="295.3">3</text>
<text x="713.4" y="532.7">ESTAÇÃO DE RECALQUE ER4 - ETAPA 4</text>
<text x="675.5" y="578.9">EGC006-EL3-0005</text>
<text x="783.3" y="578.9">EGC006-EL2-0005</text>
</g>
<g font-size="3">
<text x="737" y="569.2">Aprovação</text>
<text x="783.1" y="569.2">Autorização</text>
</g>
<g font-size="2.5">
<text x="660" y="474.8">Revisão</text>
<text x="674.9" y="474.8">Data</text>
<text x="730.8" y="474.8">Descrição</text>
<text x="786.3" y="474.8">Elab.</text>
<text x="797.3" y="474.8">Verif.</text>
<text x="808.2" y="474.8">Aprov.</text>
<text x="820.6" y="474.7">Aut.</text>
<text x="661.8" y="545.5">Finalidade</text>
<text x="688" y="545.3">Para</text>
<text x="708.9" y="545.3">Para</text>
<text x="731.2" y="545.3">Para</text>
<text x="752.9" y="545.3">Para</text>
<text x="773.6" y="545.3">Como</text>
<text x="795.4" y="545.3">Para</text>
<text x="817.6" y="545.3">Para</text>
<text x="661.1" y="548.4">de Emissão</text>
<text x="680.5" y="546.7">1</text>
<text x="684.5" y="547.9">Informação</text>
<text x="701.9" y="546.7">2</text>
<text x="705" y="547.9">Comentários</text>
<text x="723.3" y="546.7">3</text>
<text x="728.1" y="547.9">Aprovação</text>
<text x="744.8" y="546.7">4</text>
<text x="750.3" y="547.9">Execução</text>
<text x="766.4" y="546.7">5</text>
<text x="770.8" y="547.9">Construído</text>
<text x="787.8" y="546.7">6</text>
<text x="792.8" y="547.9">Utilização</text>
<text x="809.3" y="546.7">7</text>
<text x="812.8" y="547.9">Providências</text>
<text x="702" y="555.3">Data:</text>
<text x="711.3" y="557.4">19/02/26</text>
<text x="736.9" y="555.3">Elaboração:</text>
<text x="784.3" y="555.8">Verificação:</text>
<text x="702" y="565.6">Escala:</text>
<text x="714.8" y="568.5">S/E</text>
<text x="660.2" y="577.9">Referência:</text>
<text x="736.9" y="577.6">Revisão:</text>
<text x="750.7" y="579.3">1</text>
<text x="757.6" y="577.6">Desenho nº</text>
</g>
<g font-size="2.4">
<text x="663.9" y="459.8">2</text>
<text x="672.9" y="459.8">24/03/26</text>
<text x="720" y="459.8">Revisado Conforme Comentado</text>
<text x="787" y="459.8">FS</text>
<text x="798.2" y="459.8">LAT</text>
<text x="809.5" y="459.8">ET</text>
<text x="663.9" y="464.8">1</text>
<text x="672.9" y="464.8">19/02/26</text>
<text x="720" y="464.8">Revisado Conforme Comentado</text>
<text x="787" y="464.8">FS</text>
<text x="798.2" y="464.8">LAT</text>
<text x="809.5" y="464.8">ET</text>
<text x="663.9" y="470.1">0</text>
<text x="672.9" y="470.1">15/12/25</text>
<text x="728.2" y="470.1">Emissão Inicial</text>
<text x="787" y="470.1">FS</text>
<text x="798.2" y="470.1">LAT</text>
<text x="809.5" y="470.1">ET</text>
</g>
<g font-size="2.3">
<text x="417.2" y="268.1">SINAL DE</text>
<text x="417.2" y="273.4">MEDIÇÃO</text>
<text x="417.2" y="270.7">CORRENTE</text>
<text x="431.2" y="287.6" transform="rotate(-90 431.2 287.6)">MEDIDOR</text>
<text x="417.2" y="293.9">SINAL DE</text>
<text x="417.2" y="299.3">MEDIÇÃO</text>
<text x="417.3" y="296.6">TENSÃO</text>
</g>
</svg>
